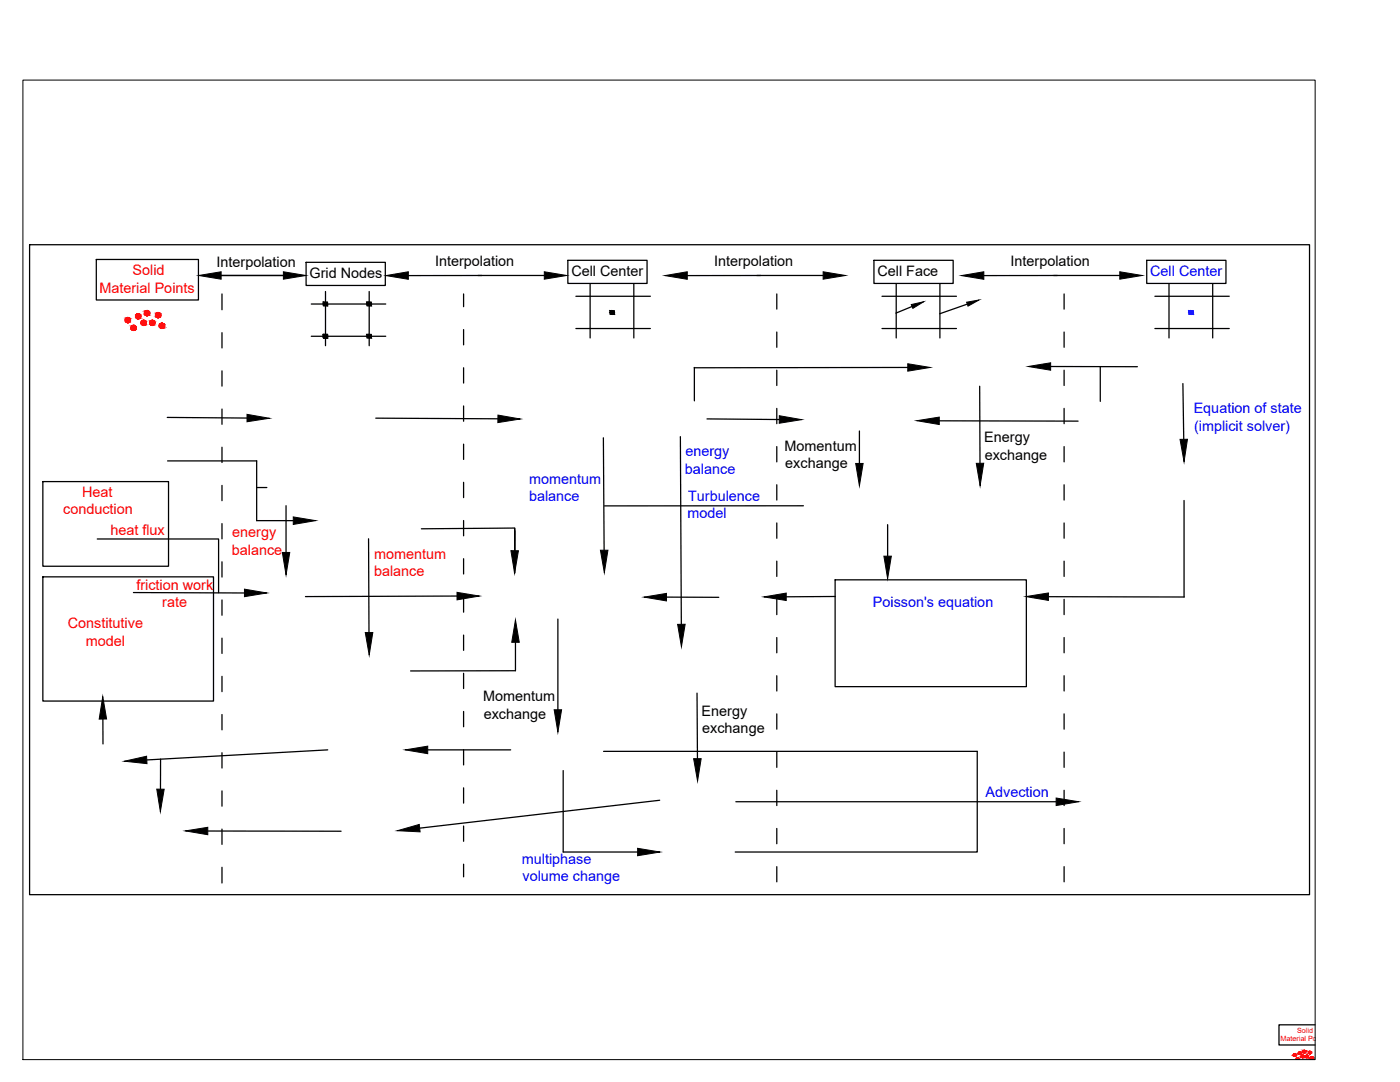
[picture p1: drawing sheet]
<svg xmlns="http://www.w3.org/2000/svg" width="279mm" height="216mm" viewBox="0 0 279 216" stroke-linecap="round" stroke-linejoin="round" font-family="sans-serif">
<!-- layer: 0 -->
<g fill="none" stroke="#f00" stroke-width=".25">
<path d="M32.2 64.5l-.4 .3 .4-.3M258.7 211.4a.26 .26 0 0 1 .3-.3 .26 .26 0 0 1 .2 .3M261.7 210.9l-.1 .1 .1-.1"/>
<circle cx="25.5" cy="63.9" r=".52"/>
<circle cx="26.7" cy="65.4" r=".52"/>
<circle cx="27.6" cy="63.1" r=".52"/>
<circle cx="28.7" cy="64.4" r=".52"/>
<circle cx="29.3" cy="62.5" r=".52"/>
<circle cx="30.4" cy="64.4" r=".52"/>
<circle cx="31.5" cy="62.9" r=".52"/>
<circle cx="32.3" cy="65" r=".52"/>
<circle cx="258.4" cy="210.5" r=".26"/>
<circle cx="259.4" cy="210.1" r=".26"/>
<circle cx="260" cy="210.8" r=".26"/>
<circle cx="260.3" cy="209.8" r=".26"/>
<circle cx="260.8" cy="210.8" r=".26"/>
<circle cx="261.4" cy="210" r=".26"/>
<circle cx="261.8" cy="211.1" r=".26"/>
</g>
<g fill="#f00" stroke="#f00" stroke-width=".2">
<path d="M259.4 210.4h.1z"/>
<path d="M260.2 209.6h.2z"/>
<path d="M260.2 210.1h.2z"/>
<path d="M258.9 211.1h.1z"/>
<path d="M259.9 211.1h.2z"/>
<path d="M261.7 211.3h.2z"/>
<path d="M258.4 210.3h.1zM258.3 210.3h.2z"/>
<path d="M258.3 210.3h.2zM258.3 210.3h.2z"/>
<path d="M258.3 210.3h.3zM258.2 210.3h.4z"/>
<path d="M258.2 210.3l.4 .1zM258.2 210.4h.4z"/>
<path d="M258.2 210.4h.4zM258.2 210.4h.4z"/>
<path d="M258.2 210.4h.4zM258.2 210.4h.4z"/>
<path d="M258.1 210.4l.6 .1zM258.1 210.4l.6 .1z"/>
<path d="M258.1 210.5h.6zM258.1 210.5h.6z"/>
<path d="M258.1 210.5l.6 .1zM258.1 210.5l.6 .1z"/>
<path d="M258.1 210.6h.6zM258.1 210.6h.5z"/>
<path d="M258.1 210.6h.5zM258.1 210.6l.5 .1z"/>
<path d="M258.2 210.7h.4zM258.2 210.7h.4z"/>
<path d="M258.2 210.7h.4zM258.2 210.7h.4z"/>
<path d="M258.2 210.7h.4zM258.2 210.7l.3 .1z"/>
<path d="M258.3 210.8h.2zM258.3 210.8h.2z"/>
<path d="M258.3 210.8h.2zM258.3 210.8h.1z"/>
<path d="M259.4 209.9h.1zM259.4 209.9h.1z"/>
<path d="M259.4 209.9h.1zM259.3 209.9h.2z"/>
<path d="M259.3 209.9h.3zM259.3 209.9h.3z"/>
<path d="M259.3 209.9l.3 .1zM259.3 209.9l.3 .1z"/>
<path d="M259.2 210h.5zM259.2 210h.5z"/>
<path d="M259.2 210l.5 .1zM259.2 210l.5 .1z"/>
<path d="M259.2 210.1h.5zM259.2 210.1h.5z"/>
<path d="M259.2 210.1h.5zM259.2 210.1h.5z"/>
<path d="M259.2 210.1h.5zM259.2 210.1l.5 .1z"/>
<path d="M259.2 210.2h.5zM259.2 210.2h.5z"/>
<path d="M259.2 210.2h.5zM259.2 210.2l.5 .1z"/>
<path d="M259.2 210.3h.5zM259.2 210.3h.4z"/>
<path d="M259.2 210.3h.4zM259.2 210.3l.4 .1z"/>
<path d="M259.3 210.4h.3zM259.3 210.4h.2z"/>
<path d="M259.3 210.4h.2zM259.3 210.4h.2z"/>
<path d="M260.2 209.6h.2zM260.2 209.6h.2z"/>
<path d="M260.2 209.6h.3zM260.2 209.6h.3z"/>
<path d="M260.2 209.6l.3 .1zM260.1 209.7h.4z"/>
<path d="M260.1 209.7h.4zM260.1 209.7h.4z"/>
<path d="M260.1 209.7h.5zM260.1 209.7h.5z"/>
<path d="M260.1 209.7l.5 .1zM260.1 209.7l.5 .1z"/>
<path d="M260.1 209.8h.5zM260.1 209.8h.5z"/>
<path d="M260.1 209.8l.5 .1zM260.1 209.8l.5 .1z"/>
<path d="M260.1 209.9h.5zM260.1 209.9h.5z"/>
<path d="M260.1 209.9h.5zM260.1 209.9l.4 .1z"/>
<path d="M260.1 210h.4zM260.1 210h.4z"/>
<path d="M260.1 210h.4zM260.1 210h.4z"/>
<path d="M260.2 210h.3zM260.2 210l.2 .1z"/>
<path d="M260.2 210.1h.2zM260.2 210.1h.2z"/>
<path d="M261.4 209.8h.1zM261.3 209.8h.2z"/>
<path d="M261.3 209.8h.2zM261.3 209.8h.2z"/>
<path d="M261.3 209.8h.3zM261.3 209.8h.3z"/>
<path d="M261.3 209.8l.3 .1zM261.3 209.8l.3 .1z"/>
<path d="M261.2 209.9h.4zM261.2 209.9h.4z"/>
<path d="M261.2 209.9h.5zM261.2 209.9h.5z"/>
<path d="M261.2 209.9l.5 .1zM261.2 209.9l.5 .1z"/>
<path d="M261.2 210h.5zM261.2 210h.5z"/>
<path d="M261.2 210l.5 .1zM261.2 210l.5 .1z"/>
<path d="M261.2 210.1h.5zM261.2 210.1h.5z"/>
<path d="M261.2 210.1h.5zM261.2 210.1l.4 .1z"/>
<path d="M261.2 210.2h.4zM261.2 210.2h.4z"/>
<path d="M261.2 210.2h.4zM261.2 210.2h.4z"/>
<path d="M261.3 210.2h.3zM261.3 210.2l.2 .1z"/>
<path d="M261.3 210.3h.2zM261.3 210.3h.2z"/>
<path d="M261.3 210.3h.2zM261.3 210.3h.2z"/>
<path d="M258.9 211.1h.2zM258.8 211.1h.3z"/>
<path d="M258.8 211.1h.3zM258.8 211.1h.3z"/>
<path d="M258.8 211.1h.4zM258.8 211.1h.4z"/>
<path d="M258.8 211.1l.4 .1zM258.8 211.1l.4 .1z"/>
<path d="M258.7 211.2h.5zM258.7 211.2h.5z"/>
<path d="M258.7 211.2l.5 .1zM258.7 211.2l.5 .1z"/>
<path d="M258.7 211.3h.5zM258.7 211.3h.5z"/>
<path d="M258.7 211.3h.5zM258.7 211.3h.5z"/>
<path d="M258.7 211.3h.5zM258.7 211.3l.5 .1z"/>
<path d="M258.7 211.4h.2zM258.7 211.4h.5z"/>
<path d="M259.9 210.5h.2zM259.9 210.5h.2z"/>
<path d="M259.9 210.5l.2 .1zM259.9 210.6h.2z"/>
<path d="M259.9 210.6h.2zM259.8 210.6h.3z"/>
<path d="M259.8 210.6h.4zM259.8 210.6h.4z"/>
<path d="M259.8 210.6l.4 .1zM259.8 210.6l.4 .1z"/>
<path d="M259.8 210.7h.4zM259.8 210.7h.4z"/>
<path d="M259.7 210.7l.5 .1zM259.7 210.7l.5 .1z"/>
<path d="M259.7 210.8h.5zM259.7 210.8h.5z"/>
<path d="M259.7 210.8h.5zM259.7 210.8l.5 .1z"/>
<path d="M259.7 210.9h.5zM259.7 210.9h.5z"/>
<path d="M259.7 210.9h.5zM259.7 210.9h.5z"/>
<path d="M259.8 210.9h.4zM259.8 210.9l.4 .1z"/>
<path d="M259.8 211h.4zM259.8 211h.3z"/>
<path d="M259.8 211h.3zM259.8 211h.3z"/>
<path d="M259.9 211h.2zM259.9 211l.2 .1z"/>
<path d="M260.8 210.5h.1zM260.8 210.5h.1z"/>
<path d="M260.8 210.5l.1 .1zM260.7 210.6h.2z"/>
<path d="M260.7 210.6h.3zM260.7 210.6h.3z"/>
<path d="M260.7 210.6h.3zM260.7 210.6h.3z"/>
<path d="M260.6 210.6l.4 .1zM260.6 210.6l.4 .1z"/>
<path d="M260.6 210.7h.5zM260.6 210.7h.5z"/>
<path d="M260.6 210.7l.5 .1zM260.6 210.7l.5 .1z"/>
<path d="M260.6 210.8h.5zM260.6 210.8h.5z"/>
<path d="M260.6 210.8l.5 .1zM260.6 210.8l.5 .1z"/>
<path d="M260.6 210.9h.5zM260.6 210.9h.5z"/>
<path d="M260.6 210.9h.5zM260.6 210.9h.4z"/>
<path d="M260.6 210.9h.4zM260.6 210.9l.4 .1z"/>
<path d="M260.6 211h.4zM260.6 211h.4z"/>
<path d="M260.7 211h.3zM260.7 211h.2z"/>
<path d="M260.7 211h.2zM260.7 211l.2 .1z"/>
<path d="M260.8 211.1h.1zM260.8 211.1h.1z"/>
<path d="M261.8 210.8h.1zM261.7 210.8h.2z"/>
<path d="M261.7 210.8l.2 .1zM261.7 210.9h.2z"/>
<path d="M261.7 210.9h.3zM261.6 210.9h.4z"/>
<path d="M261.6 210.9h.4zM261.6 210.9h.4z"/>
<path d="M261.6 210.9l.4 .1zM261.6 210.9l.4 .1z"/>
<path d="M261.6 211h.4zM261.6 211h.4z"/>
<path d="M261.6 211l.4 .1zM261.6 211l.4 .1z"/>
<path d="M261.5 211.1h.6zM261.5 211.1h.6z"/>
<path d="M261.5 211.1h.6zM261.5 211.1l.5 .1z"/>
<path d="M261.5 211.2h.5zM261.5 211.2h.5z"/>
<path d="M261.6 211.2h.4zM261.6 211.2h.4z"/>
<path d="M261.6 211.2h.4zM261.6 211.2l.4 .1z"/>
<path d="M261.6 211.3h.4zM261.6 211.3h.4z"/>
<path d="M261.6 211.3h.4zM261.6 211.3h.3z"/>
<path d="M261.7 211.3h.2zM261.7 211.3h.2z"/>
<path d="M261.8 210.8h.1zM261.7 210.8h.2z"/>
<path d="M261.7 210.8l.2 .1zM261.7 210.9h.2z"/>
<path d="M261.7 210.9h.3zM261.6 210.9h.4z"/>
<path d="M261.6 210.9h.4zM261.6 210.9h.4z"/>
<path d="M261.6 210.9l.4 .1zM261.6 210.9l.4 .1z"/>
<path d="M261.6 211h.4zM261.6 211h.4z"/>
<path d="M261.6 211l.4 .1zM261.6 211l.4 .1z"/>
<path d="M261.5 211.1h.6zM261.5 211.1h.6z"/>
<path d="M261.5 211.1h.6zM261.5 211.1l.5 .1z"/>
<path d="M261.5 211.2h.5zM261.5 211.2h.5z"/>
<path d="M261.6 211.2h.4zM261.6 211.2h.4z"/>
<path d="M261.6 211.2h.4zM261.6 211.2l.4 .1z"/>
<path d="M261.6 211.3h.4zM261.6 211.3h.4z"/>
<path d="M261.6 211.3h.4zM261.6 211.3h.3z"/>
<path d="M261.7 211.3h.2zM261.7 211.3h.2z"/>
<path d="M25.5 63.4h.2zM25.4 63.4h.3z"/>
<path d="M25.4 63.4h.4zM25.3 63.4h.5z"/>
<path d="M25.3 63.4l.5 .1zM25.2 63.5h.6z"/>
<path d="M25.2 63.5h.7zM25.1 63.5h.8z"/>
<path d="M25.1 63.5l.9 .1zM25.1 63.5l.9 .1z"/>
<path d="M25.1 63.6l.9 .1zM25.1 63.6l.9 .1z"/>
<path d="M25 63.7l1 .1zM25 63.7l1 .1z"/>
<path d="M25 63.8l1 .1v-.1zM25 63.8l1 .1h-1z"/>
<path d="M25 63.9l1 .1zM25 63.9l1 .1z"/>
<path d="M25 64l1 .1v-.1zM25 64l1 .1h-1z"/>
<path d="M25 64.1h1zM25 64.1l1 .1z"/>
<path d="M25.1 64.2h.9zM25.1 64.2h.8z"/>
<path d="M25.1 64.2h.8zM25.1 64.2l.7 .1z"/>
<path d="M25.2 64.3h.6zM25.2 64.3h.6z"/>
<path d="M25.3 64.3h.5zM25.3 64.3l.4 .1z"/>
<path d="M25.4 64.4h.3zM25.4 64.4h.2z"/>
<path d="M27.5 62.6h.2zM27.4 62.6h.3z"/>
<path d="M27.4 62.6l.4 .1zM27.3 62.7h.5z"/>
<path d="M27.3 62.7h.6zM27.3 62.7h.6z"/>
<path d="M27.3 62.7l.7 .1zM27.3 62.7l.7 .1z"/>
<path d="M27.2 62.8h.8zM27.2 62.8h.8h-.9z"/>
<path d="M27.1 62.8l1 .1zM27.1 62.8l1 .1z"/>
<path d="M27.1 62.9l1 .1zM27.1 62.9l1 .1z"/>
<path d="M27.1 63l1 .1v-.1zM27.1 63l1 .1h-1z"/>
<path d="M27.1 63.1h1zM27.1 63.1l1 .1z"/>
<path d="M27.1 63.2l1 .1v-.1zM27.1 63.2l1 .1h-1z"/>
<path d="M27.1 63.3h1zM27.1 63.3l.9 .1z"/>
<path d="M27.1 63.4h.9zM27.1 63.4l.9 .1z"/>
<path d="M27.2 63.5h.8zM27.2 63.5h.7z"/>
<path d="M27.3 63.5h.6zM27.3 63.5l.5 .1z"/>
<path d="M27.3 63.6h.5zM27.3 63.6h.4z"/>
<path d="M27.4 63.6h.3zM27.4 63.6h.2z"/>
<path d="M29.3 62h.2zM29.2 62h.3z"/>
<path d="M29.2 62h.4zM29.1 62h.5z"/>
<path d="M29.1 62l.6 .1zM29 62.1h.7z"/>
<path d="M29 62.1h.7zM29 62.1h.7z"/>
<path d="M29 62.1l.8 .1zM29 62.1l.8 .1z"/>
<path d="M28.9 62.2l.9 .1zM28.9 62.2l.9 .1z"/>
<path d="M28.9 62.3l1 .1-.1-.1zM28.9 62.3l1 .1h-1.1z"/>
<path d="M28.8 62.4l1.1 .1zM28.8 62.4l1.1 .1z"/>
<path d="M28.8 62.5l1.1 .1v-.1zM28.8 62.5l1.1 .1h-1.1z"/>
<path d="M28.8 62.6h1.1zM28.8 62.6l1 .1z"/>
<path d="M28.9 62.7h.9zM28.9 62.7l.9 .1z"/>
<path d="M28.9 62.8h.9zM28.9 62.8h.8z"/>
<path d="M29 62.8h.7zM29 62.8l.7 .1z"/>
<path d="M29 62.9h.7zM29 62.9h.6z"/>
<path d="M29.1 62.9h.5zM29.1 62.9l.4 .1z"/>
<path d="M29.2 63h.3zM29.2 63h.2z"/>
<path d="M31.5 62.4h.2zM31.4 62.4h.3z"/>
<path d="M31.4 62.4h.4zM31.3 62.4h.5z"/>
<path d="M31.3 62.4l.6 .1zM31.3 62.5h.6z"/>
<path d="M31.3 62.5h.7zM31.2 62.5h.8z"/>
<path d="M31.2 62.5l.8 .1zM31.2 62.5l.8 .1h-.9z"/>
<path d="M31.1 62.6l.9 .1zM31.1 62.6l.9 .1z"/>
<path d="M31.1 62.7l1 .1zM31.1 62.7l1 .1z"/>
<path d="M31.1 62.8l1 .1v-.1zM31.1 62.8l1 .1h-1z"/>
<path d="M31.1 62.9l1 .1zM31.1 62.9l1 .1z"/>
<path d="M31.1 63l.9 .1 .1-.1zM31.1 63l.9 .1h-.9z"/>
<path d="M31.1 63.1h.9zM31.1 63.1l.9 .1z"/>
<path d="M31.1 63.2h.9zM31.1 63.2h.9z"/>
<path d="M31.2 63.2h.8zM31.2 63.2l.7 .1z"/>
<path d="M31.3 63.3h.6zM31.3 63.3l.5 .1z"/>
<path d="M31.3 63.4h.5zM31.3 63.4h.4z"/>
<path d="M31.4 63.4h.3zM31.4 63.4h.2z"/>
<path d="M26.6 64.9h.2zM26.5 64.9h.3z"/>
<path d="M26.5 64.9l.4 .1zM26.4 65h.5z"/>
<path d="M26.4 65h.6zM26.4 65h.6z"/>
<path d="M26.4 65l.7 .1zM26.4 65l.7 .1z"/>
<path d="M26.3 65.1l.8 .1zM26.3 65.1l.8 .1z"/>
<path d="M26.2 65.2h1zM26.2 65.2h1z"/>
<path d="M26.2 65.2l1 .1v-.1zM26.2 65.2l1 .1h-1z"/>
<path d="M26.2 65.3l1 .1zM26.2 65.3l1 .1z"/>
<path d="M26.1 65.4l1.1 .1v-.1zM26.1 65.4l1.1 .1h-1z"/>
<path d="M26.2 65.5h1zM26.2 65.5l1 .1z"/>
<path d="M26.2 65.6h1zM26.2 65.6l.9 .1z"/>
<path d="M26.2 65.7h.9zM26.2 65.7l.9 .1z"/>
<path d="M26.3 65.8h.8zM26.3 65.8h.7z"/>
<path d="M26.4 65.8h.6zM26.4 65.8l.5 .1z"/>
<path d="M26.4 65.9h.5zM26.4 65.9h.4z"/>
<path d="M26.5 65.9h.3zM26.5 65.9l.2 .1z"/>
<path d="M28.6 63.9h.2zM28.5 63.9h.3z"/>
<path d="M28.5 63.9l.4 .1zM28.4 64h.5z"/>
<path d="M28.4 64h.6zM28.4 64h.6z"/>
<path d="M28.4 64l.7 .1zM28.4 64l.7 .1z"/>
<path d="M28.3 64.1l.8 .1zM28.3 64.1l.8 .1h-.9z"/>
<path d="M28.2 64.2h1zM28.2 64.2h1z"/>
<path d="M28.2 64.2l1 .1zM28.2 64.2l1 .1z"/>
<path d="M28.2 64.3l1 .1v-.1zM28.2 64.3l1 .1h-1z"/>
<path d="M28.2 64.4h1zM28.2 64.4l1 .1z"/>
<path d="M28.2 64.5l1 .1v-.1zM28.2 64.5l1 .1h-1z"/>
<path d="M28.2 64.6h1zM28.2 64.6l.9 .1z"/>
<path d="M28.2 64.7h.9zM28.2 64.7l.9 .1z"/>
<path d="M28.3 64.8h.8zM28.3 64.8h.7z"/>
<path d="M28.4 64.8h.6zM28.4 64.8l.5 .1z"/>
<path d="M28.4 64.9h.5zM28.4 64.9h.4z"/>
<path d="M28.5 64.9h.3zM28.5 64.9h.2z"/>
<path d="M30.3 63.9h.2zM30.2 63.9h.3z"/>
<path d="M30.2 63.9l.4 .1zM30.2 64h.4z"/>
<path d="M30.2 64h.5zM30.1 64h.6z"/>
<path d="M30.1 64l.7 .1zM30 64.1h.8z"/>
<path d="M30 64.1l.8 .1zM30 64.1l.8 .1z"/>
<path d="M30 64.2h.9zM30 64.2h.9z"/>
<path d="M29.9 64.2l1 .1zM29.9 64.2l1 .1z"/>
<path d="M29.9 64.3l1 .1v-.1zM29.9 64.3l1 .1h-1z"/>
<path d="M29.9 64.4l1 .1zM29.9 64.4l1 .1z"/>
<path d="M29.9 64.5l1 .1v-.1zM29.9 64.5l1 .1h-1z"/>
<path d="M29.9 64.6h1zM29.9 64.6l.9 .1z"/>
<path d="M30 64.7h.8zM30 64.7l.8 .1z"/>
<path d="M30 64.8h.8zM30 64.8h.7z"/>
<path d="M30.1 64.8h.6zM30.1 64.8l.5 .1z"/>
<path d="M30.2 64.9h.4zM30.2 64.9h.3z"/>
<path d="M30.2 64.9h.3zM30.2 64.9h.2z"/>
<path d="M32.3 64.5h.2zM32.2 64.5h.3z"/>
<path d="M32.2 64.5l.4 .1zM32.1 64.6h.5z"/>
<path d="M32.1 64.6h.5zM32 64.6h.6z"/>
<path d="M32 64.6l.7 .1zM32 64.6l.7 .1z"/>
<path d="M31.9 64.7h.9zM31.9 64.7h.9h-.9z"/>
<path d="M31.9 64.7l.9 .1zM31.9 64.7l.9 .1z"/>
<path d="M31.8 64.8l1 .1zM31.8 64.8l1 .1z"/>
<path d="M31.8 64.9l1.1 .1-.1-.1zM31.8 64.9l1.1 .1h-1.1z"/>
<path d="M31.8 65h1.1zM31.8 65l1 .1z"/>
<path d="M31.8 65.1l1 .1v-.1zM31.8 65.1l1 .1h-1z"/>
<path d="M31.8 65.2h1zM31.8 65.2l1 .1z"/>
<path d="M31.9 65.3h.9zM31.9 65.3l.8 .1z"/>
<path d="M31.9 65.4h.8zM31.9 65.4h.7z"/>
<path d="M32 65.4h.6zM32 65.4l.6 .1z"/>
<path d="M32.1 65.5h.5zM32.1 65.5h.4z"/>
<path d="M32.2 65.5h.3zM32.2 65.5h.2z"/>
<path d="M32.3 64.5h.2zM32.2 64.5h.3z"/>
<path d="M32.2 64.5l.4 .1zM32.1 64.6h.5z"/>
<path d="M32.1 64.6h.5zM32 64.6h.6z"/>
<path d="M32 64.6l.7 .1zM32 64.6l.7 .1z"/>
<path d="M31.9 64.7h.9zM31.9 64.7h.9h-.9z"/>
<path d="M31.9 64.7l.9 .1zM31.9 64.7l.9 .1z"/>
<path d="M31.8 64.8l1 .1zM31.8 64.8l1 .1z"/>
<path d="M31.8 64.9l1.1 .1-.1-.1zM31.8 64.9l1.1 .1h-1.1z"/>
<path d="M31.8 65h1.1zM31.8 65l1 .1z"/>
<path d="M31.8 65.1l1 .1v-.1zM31.8 65.1l1 .1h-1z"/>
<path d="M31.8 65.2h1zM31.8 65.2l1 .1z"/>
<path d="M31.9 65.3h.9zM31.9 65.3l.8 .1z"/>
<path d="M31.9 65.4h.8zM31.9 65.4h.7z"/>
<path d="M32 65.4h.6zM32 65.4l.6 .1z"/>
<path d="M32.1 65.5h.5zM32.1 65.5h.4z"/>
<path d="M32.2 65.5h.3zM32.2 65.5h.2z"/>
</g>
<g fill="none" stroke="#000" stroke-width=".25">
<path d="M5.9 48.8h255.4v129.7h-255.4zM19.2 51.8h20.4v8.1h-20.4zM43.3 55h14.1M44.3 58.7v3.1M61.1 52.3h15.8v4.7h-15.8zM65 58.2v10.8M73.7 58.2v10.8M92.5 58.7v2.5M108.6 55h-27.1M113.3 51.9h15.8v4.7h-15.8zM114.9 59.1h14.9M117.8 56.6v10.8"/>
<path d="M126.5 56.6v10.8M155 58.7v3M164.3 55h-27.1M174.4 51.9h15.8v4.7h-15.8zM176 59.1h14.9M178.9 56.6v10.8M187.6 56.6v10.8M212.4 58.7v3M223.5 55h-27.2M228.9 51.9h15.8v4.7h-15.8zM230.5 59.1h14.8M233.3 56.6v10.8"/>
<path d="M242 56.6v10.8M44.3 66.4v3M44.3 74v3M62.1 60.7h14.9M62.1 67.1h14.9M64.5 60.3h.9v.7h-.9zM64.5 66.7v.7h.9v-.7h-.9h.9v.7h-.9zM73.3 60.3h.8v.7h-.8zM73.3 66.7h.8v.7h-.8zM92.5 65.8v3M92.5 73.4v3M114.9 65.6h14.9"/>
<path d="M121.8 62h.8v.7h-.8zM138.6 73.3v6.7M155 66.3v3M155 73.9v3M176 65.6h14.9M181.2 73.3l-42.7 .1M182 61.2l-3.2 1.3M193 60.7l-5.5 1.9M195.5 77.1l.1 15.4M209.7 73.1l17.3 .1M212.4 66.3v3M212.4 73.9v3"/>
<path d="M219.6 73.2v6.9M230.5 65.6h14.8M236.1 76.5l.1 11.2M8.6 96.1h25v16.9h-25zM33.4 83.3l15.9 .1M33.4 92l17.8-.1v12h7.3M44.3 81.6v3.1M44.3 89.2v3.1M44.3 96.9v3M51.2 97.3h2.1M75 83.4l24.4 .2M92.5 81v3.1"/>
<path d="M92.5 88.6v3.1M92.5 96.2v3.1M120.4 87.4l.2 22.4M135.8 87.1l.2 37.5M141.1 83.6l14.4 .1M155 81.5v3M155 89.1v3.1M155 96.7v3.1M171.5 86v6.5M187.5 84h27.7M212.4 81.5v3M212.4 89.1v3.1"/>
<path d="M212.4 96.7v3.1M236.3 99.9v19.2M8.6 115.1h34v24.8h-34zM19.4 107.5h24.2v10.8M26.6 118.2l22.2 .1M44.3 104.5v3M44.3 112.1v3M44.3 119.7v3.1M57.1 100.9v9.3M73.6 107.5v18.7M91.2 118.9l-30.2 .1M92.5 103.9v3"/>
<path d="M92.5 111.5v3M92.5 119.1v3.1M102.7 105.5v8.9v-8.5M102.7 105.4v4.5M102.7 105.4l-18.6 .1M133 119.1l10.4 .1M155 104.4v3M155 112v3M155 119.6v3M160.3 100.9h-39.6M166.7 115.7h38.1v21.3h-38.1zM166.7 119l-9.8 .1"/>
<path d="M177.1 104.7v6.3M209.2 119.1h27.1M212.4 104.4v3M212.4 112v3M212.4 119.6v3M44.3 127.3v3.1M44.3 135v3M92.5 126.7v3.1M92.5 134.3v3.1M102.9 128.2v5.6l-21 .1M111.3 123.5v18.1M139.1 138.3l.1 13.1"/>
<path d="M155 127.2v3.1M155 134.8v3.1M212.4 127.2v3.1M212.4 134.8v3.1M20.5 143.5l.1 4.9M32 151.5v6M44.3 142.6v3M44.3 150.2v3M44.3 157.8v3.1M65.4 149.6l-36.1 2M85.4 149.6h16.5M92.5 142v3"/>
<path d="M92.5 149.6v3M92.5 157.2v3.1M112.4 153.8v16.2h14.9M120.5 149.9h74.5v20.1h-48.3M131.7 159.7l-47.9 5.5M146.9 160h63.9M155 142.5v3M155 150.1v3M155 157.7v3M212.4 142.5v3M212.4 150.1v3M212.4 157.7v3"/>
<path d="M41.5 165.8l26.6 .1M44.3 165.4v3.1M44.3 173.1v3.1M92.5 164.8v3.1M92.5 172.4v2.6M155 165.3v3.1M155 172.9v3.1M212.4 165.3v3.1M212.4 172.9v3.1M262.4 204.5h-7.2v4h7.2"/>
</g>
<g fill="#000" stroke="#000" stroke-width=".2">
<path d="M39.7 55l4.4-.8v1.5zM56.6 54.2l4.4 .8-4.4 .7zM77 55l4.5-.8v1.5zM108.6 54.2l4.5 .8-4.5 .7zM132.7 55l4.5-.8v1.5zM164.3 54.2l4.4 .8-4.4 .7zM191.9 55l4.4-.8v1.5zM223.5 54.2l4.4 .8-4.4 .7zM181.2 72.6l4.4 .7-4.4 .8zM181.9 60.8l2.4-.6-2.1 1.3zM192.9 60.3l2.5-.4-2.2 1.2zM205.2 73.1l4.5-.7v1.5z"/>
<path d="M49.3 82.7l4.5 .8-4.5 .7zM99.4 82.8l4.4 .8-4.4 .7zM155.5 83l4.5 .7-4.5 .8zM170.8 92.5h1.5l-.8 4.4zM183 83.9l4.5-.7v1.5zM194.8 92.5l1.5-.1-.7 4.5zM235.5 87.7h1.5l-.7 4.4zM48.8 117.6l4.5 .7-4.5 .8zM56.3 110.2h1.5l-.7 4.5zM58.5 103.1l4.5 .8-4.5 .7zM91.2 118.2l4.5 .7-4.5 .8zM102 109.9h1.5l-.8 4.5z"/>
<path d="M119.8 109.8h1.5l-.7 4.5zM128.5 119.1l4.5-.7v1.5zM152.4 119.1l4.5-.8v1.5zM176.4 111h1.5l-.8 4.5zM204.7 119l4.5-.7v1.5zM72.9 126.2h1.5l-.7 4.5zM102.9 123.7l.7 4.5h-1.5zM135.2 124.6h1.5l-.7 4.5zM20.5 139l.8 4.5h-1.5zM24.8 151.9l4.5-1v1.5zM31.3 157.5h1.5l-.8 4.4zM80.9 149.6l4.5-.7v1.5z"/>
<path d="M110.6 141.6h1.5l-.8 4.5zM138.4 151.4h1.5l-.7 4.5zM210.8 159.2l4.5 .8-4.5 .7zM37 165.8l4.5-.7v1.5zM79.3 165.8l4.4-1.3 .1 1.5zM127.3 169.3l4.4 .7-4.4 .8z"/>
<path d="M64.5 60.3l.5 .4v-.4zM64.5 60.3l.5 .4h-.5z"/>
<path d="M64.5 60.7l.5 .3v-.3zM64.5 60.7l.5 .3h-.5z"/>
<path d="M64.5 66.7l.5 .4v-.4zM64.5 66.7l.5 .4h-.5z"/>
<path d="M64.5 67.1l.5 .3v-.3zM64.5 67.1l.5 .3h-.5z"/>
<path d="M65 60.3l.4 .4v-.4zM65 60.3l.4 .4h-.4z"/>
<path d="M65 60.7l.4 .3v-.3zM65 60.7l.4 .3h-.4z"/>
<path d="M65 66.7l.4 .4v-.4zM65 66.7l.4 .4h-.4z"/>
<path d="M65 67.1l.4 .3v-.3zM65 67.1l.4 .3h-.4z"/>
<path d="M73.3 66.7l.4 .4v-.4zM73.3 66.7l.4 .4h-.4z"/>
<path d="M73.3 67.1l.4 .3v-.3zM73.3 67.1l.4 .3h-.4z"/>
<path d="M73.3 60.3l.4 .4v-.4zM73.3 60.3l.4 .4h-.4z"/>
<path d="M73.3 60.7l.4 .3v-.3zM73.3 60.7l.4 .3h-.4z"/>
<path d="M73.7 66.7l.4 .4v-.4zM73.7 66.7l.4 .4h-.4z"/>
<path d="M73.7 67.1l.4 .3v-.3zM73.7 67.1l.4 .3h-.4z"/>
<path d="M73.7 60.3l.4 .4v-.4zM73.7 60.3l.4 .4h-.4z"/>
<path d="M73.7 60.7l.4 .3v-.3zM73.7 60.7l.4 .3h-.4z"/>
<path d="M121.8 62l.4 .4v-.4zM121.8 62l.4 .4h-.4z"/>
<path d="M121.8 62.4l.4 .3v-.3zM121.8 62.4l.4 .3h-.4z"/>
<path d="M122.2 62l.4 .4v-.4zM122.2 62l.4 .4h-.4z"/>
<path d="M122.2 62.4l.4 .3v-.3zM122.2 62.4l.4 .3h-.4z"/>
</g>
<path d="M237.3 62h.8v.7h-.8z" fill="none" stroke="#00f" stroke-width=".25"/>
<g fill="#00f" stroke="#00f" stroke-width=".2">
<path d="M237.7 62l.4 .4v-.4zM237.7 62l.4 .4h-.4z"/>
<path d="M237.3 62l.4 .4v-.4zM237.3 62l.4 .4h-.4z"/>
<path d="M237.7 62.4l.4 .3v-.3zM237.7 62.4l.4 .3h-.4z"/>
<path d="M237.3 62.4l.4 .3v-.3zM237.3 62.4l.4 .3h-.4z"/>
</g>
<path d="M4.6 16h257.9v195.4h-257.9z" fill="none" stroke="#000" stroke-width=".2"/>
<g font-size="2.9">
<text x="43.2" y="53.2">Interpolation</text>
<text x="86.8" y="53">Interpolation</text>
<text x="142.5" y="53">Interpolation</text>
<text x="201.7" y="53">Interpolation</text>
<text x="61.8" y="55.5">Grid Nodes</text>
<text x="114" y="55.1">Cell Center</text>
<text x="175.1" y="55.1">Cell Face</text>
<text x="196.4" y="88.3">Energy</text>
<text x="156.6" y="90">Momentum</text>
<text x="156.7" y="93.4">exchange</text>
<text x="196.5" y="91.7">exchange</text>
<text x="96.4" y="140">Momentum</text>
<text x="96.5" y="143.4">exchange</text>
<text x="140" y="142.9">Energy</text>
<text x="140.1" y="146.3">exchange</text>
</g>
<g font-size="2.9" fill="#f00">
<text x="19.9" y="58.4">Material Points</text>
<text x="26.5" y="55">Solid</text>
<text x="16.4" y="99.2">Heat</text>
<text x="12.6" y="102.6">conduction</text>
<text x="22" y="106.8">heat flux</text>
<text x="46.4" y="107.3">energy</text>
<text x="46.3" y="110.7">balance</text>
<text x="74.7" y="111.5">momentum</text>
<text x="27.2" y="117.8">friction work</text>
<text x="74.7" y="114.9">balance</text>
<text x="13.5" y="125.4">Constitutive</text>
<text x="32.4" y="121.2">rate</text>
<text x="17.1" y="128.8">model</text>
</g>
<g font-size="2.9" fill="#00f">
<text x="229.6" y="55.1">Cell Center</text>
<text x="238.2" y="82.5">Equation of state</text>
<text x="238.3" y="85.9">(implicit solver)</text>
<text x="136.7" y="94.5">balance</text>
<text x="136.8" y="91.1">energy</text>
<text x="105.6" y="96.5">momentum</text>
<text x="105.6" y="99.9">balance</text>
<text x="137.3" y="99.9">Turbulence</text>
<text x="137.2" y="103.4">model</text>
<text x="174.2" y="121">Poisson's equation</text>
<text x="196.7" y="159">Advection</text>
<text x="104.1" y="172.4">multiphase</text>
<text x="104.3" y="175.8">volume change</text>
</g>
<g font-size="1.4" fill="#f00">
<text x="255.6" y="207.8">Material Points</text>
<text x="258.9" y="206.1">Solid</text>
</g>
</svg>
